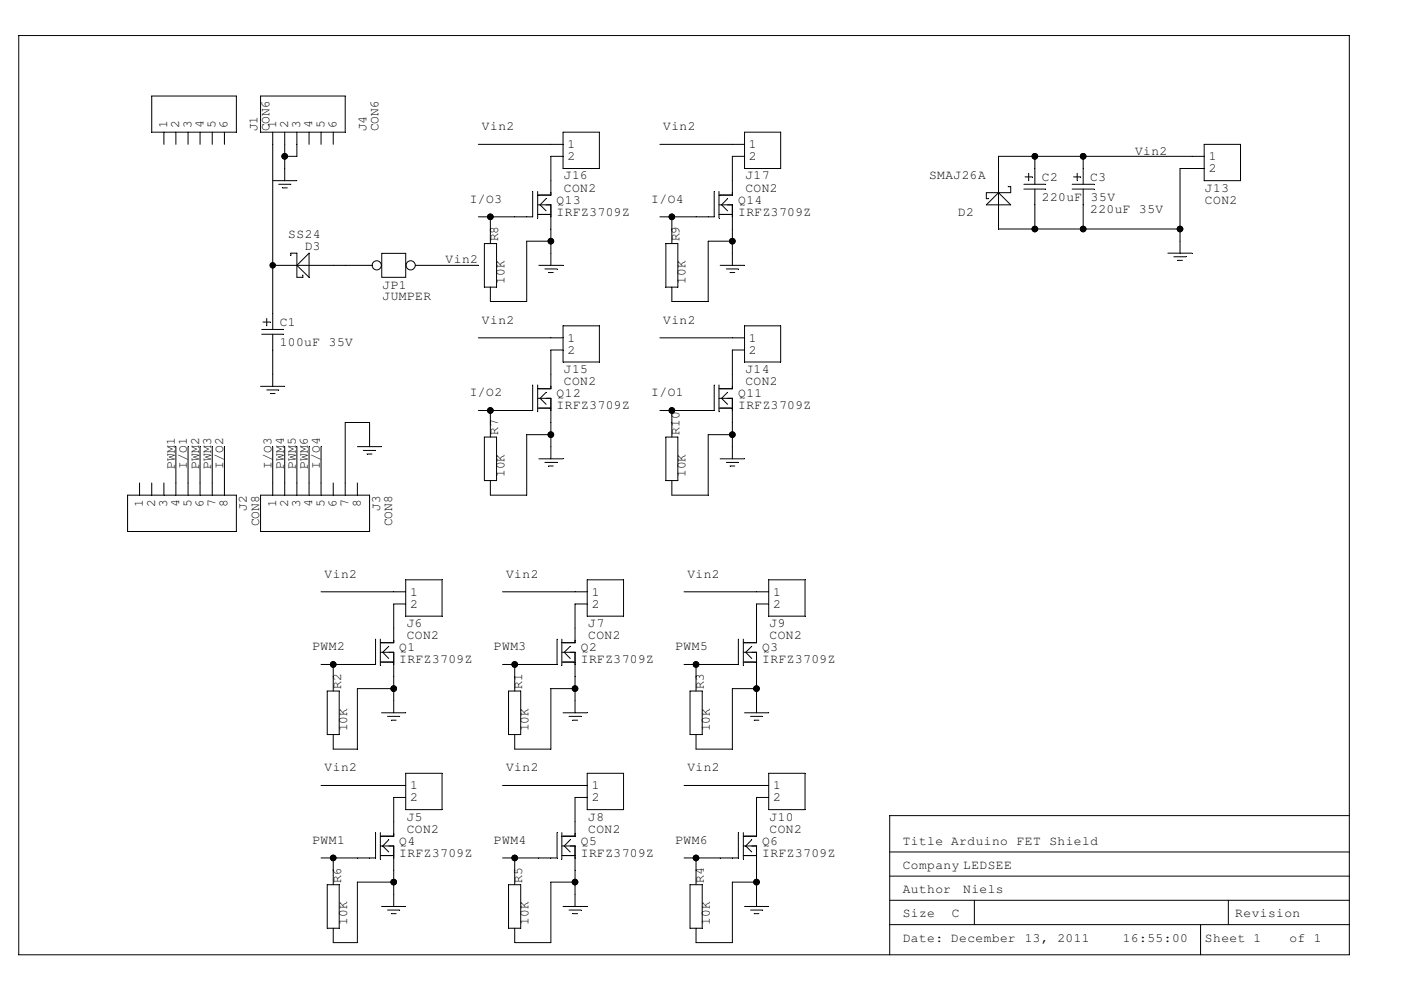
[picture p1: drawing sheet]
<svg xmlns="http://www.w3.org/2000/svg" width="297mm" height="210mm" viewBox="0 0 297 210" stroke-linecap="round" stroke-linejoin="round" font-family="sans-serif">
<g fill="none" stroke="#000" stroke-width=".21">
<path d="M4 7.5h282.1v194.9h-282.1zM32.2 20.4h17.9v7.6h-17.9zM34.8 28v2.6M37.3 28v2.6M39.9 28v2.6M42.4 28v2.6M45 28v2.6M47.6 28v2.6M55.2 20.4h18v7.6h-18zM57.8 28v41.8M57.8 38.3h5.1M59.1 39.1h2.6"/>
<path d="M59.9 39.8h1M60.4 28v10.3M62.9 28v5.1h-2.5M65.5 28v2.6M68.1 28v2.6M70.7 28v2.6M101.4 30.6h18M119.4 28h7.7v7.7h-7.7zM119.4 33.1h-2.6v8.3h-2.8M139.9 30.6h18M157.9 28h7.6v7.7h-7.6zM157.9 33.1h-2.6v8.3h-2.9"/>
<path d="M213.7 39.6h.6v1.3h-5.2v1.2h.5M217.1 39.1h4.6M217.3 37.5h1.6M218.1 36.7v1.6M219.4 33.1v6M227.3 39.1h4.7M227.6 37.5h1.5M228.4 36.7v1.6M229.7 33.1v6M255.3 30.6h7.7v7.7h-7.7zM255.3 33.1h-43.6v15.5h38.5M255.3 35.7h-5.1v18"/>
<path d="M57.8 56.3h21.1M61.7 54.2v-.5h1.2v5.1h1.3v-.5M65.5 53.7v5.1l-2.6-2.5zM80.9 53.7h5.1v5.1h-5.1zM88.1 56.3h13.3M102.7 51.6h2.6v9.3h-2.6zM104 46v5.6M112.9 40.6v5.4h-11.5M114 43.4h2.8v12.9M114 40.6v5.6M114 45.5h2.8M114.3 56.3h5.1"/>
<path d="M115.5 57h2.6M115.8 42.1l-1.3 1.3 1.3 1.3M116.3 57.8h1M116.8 51.1h-5.1v12.8h-7.7v-3M141.2 51.6h2.5v9.3h-2.5zM142.4 46v5.6M151.4 40.6v5.4h-11.5M152.4 43.4h2.9v12.9M152.4 40.6v5.6M152.4 45.5h2.9M152.7 56.3h5.2M154 57h2.5"/>
<path d="M154.3 42.1l-1.3 1.3 1.3 1.3M154.8 57.8h1M155.3 51.1h-5.1v12.8h-7.8v-3M211.7 40.9l2.6 2.5h-5.2zM217.1 40.1h4.6M219.4 40.1v8.5M227.3 40.1h4.7M229.7 40.1v8.5M247.6 53.7h5.1M248.9 54.4h2.6M249.7 55.2h1M55.5 69.8h4.6"/>
<path d="M55.5 70.9h4.6M55.7 68.3h1.6M56.6 67.5v1.6M57.8 70.9v11M101.4 71.6h18M119.4 74.2h-2.6v8.2h-2.8M119.4 69.1h7.7v7.7h-7.7zM139.9 71.6h18M157.9 74.2h-2.6v8.2h-2.9M157.9 69.1h7.6v7.7h-7.6zM37.3 94.7v10.3M39.9 94.7v10.3"/>
<path d="M42.4 94.7v10.3M45 94.7v10.3M47.6 94.7v10.3M55.2 81.9h5.2M56.6 82.7h2.5M57.3 83.4h1M57.8 94.7v10.3M60.4 94.7v10.3M62.9 94.7v10.3M65.5 94.7v10.3M68.1 94.7v10.3M75.8 94.7h5.1"/>
<path d="M77 95.5h2.6M77.8 96.3h1.1M78.4 94.7v-5.1h-5.2v15.4M102.7 92.7h2.6v9.2h-2.6zM104 87v5.7M112.9 81.6v5.4h-11.5M114 84.5h2.8v12.8M114 86.5h2.8M114 81.6v5.7M114.3 97.3h5.1M115.5 98h2.6M115.8 83.2l-1.3 1.3 1.3 1.2"/>
<path d="M116.3 98.8h1M116.8 92.2h-5.1v12.8h-7.7v-3.1M141.2 92.7h2.5v9.2h-2.5zM142.4 87v5.7M151.4 81.6v5.4h-11.5M152.4 84.5h2.9v12.8M152.4 86.5h2.9M152.4 81.6v5.7M152.7 97.3h5.2M154 98h2.5M154.3 83.2l-1.3 1.3 1.3 1.2M154.8 98.8h1"/>
<path d="M155.3 92.2h-5.1v12.8h-7.8v-3.1M27 105h23.1v7.7h-23.1zM29.6 102.4v2.6M32.2 102.4v2.6M34.8 102.4v2.6M55.2 105h23.2v7.7h-23.2zM70.7 102.4v2.6M75.8 102.4v2.6M68.1 125.5h17.9M79.6 135.5v5.4h-11.5M80.6 138.3h2.9v12.8M80.6 135.5v5.6"/>
<path d="M82.4 137l-1.3 1.3 1.3 1.3M86 128.1h-2.5v8.2h-2.9M86 122.9h7.7v7.7h-7.7zM106.5 125.5h18M118.1 135.5v5.4h-11.6M119.1 138.3h2.8v12.8M119.1 135.5v5.6M120.9 137l-1.3 1.3 1.3 1.3M124.5 128.1h-2.6v8.2h-2.8M124.5 122.9h7.7v7.7h-7.7zM145 125.5h18M156.5 135.5v5.4h-11.5"/>
<path d="M157.6 138.3h2.8v12.8M157.6 135.5v5.6M159.4 137l-1.3 1.3 1.3 1.3M163 128.1h-2.6v8.2h-2.8M163 122.9h7.7v7.7h-7.7zM69.4 146.5h2.5v9.2h-2.5zM70.7 140.9v5.6M80.6 140.4h2.9M80.9 151.1h5.1M82.2 151.9h2.5M83 152.7h1M83.5 146h-7.7v12.8h-5.1v-3.1"/>
<path d="M107.8 146.5h2.6v9.2h-2.6zM109.1 140.9v5.6M119.1 140.4h2.8M119.4 151.1h5.1M120.6 151.9h2.6M121.4 152.7h1.1M121.9 146h-5.1v12.8h-7.7v-3.1M146.3 146.5h2.6v9.2h-2.6zM147.6 140.9v5.6M157.6 140.4h2.8M157.9 151.1h5.1M159.1 151.9h2.6"/>
<path d="M159.9 152.7h1M160.4 146h-5.1v12.8h-7.7v-3.1M68.1 166.5h17.9M79.6 176.5v5.4h-11.5M80.6 179.4h2.9v12.8M80.6 176.5v5.7M82.4 178.1l-1.3 1.3 1.3 1.2M86 169.1h-2.5v8.2h-2.9M86 164h7.7v7.7h-7.7zM106.5 166.5h18M118.1 176.5v5.4h-11.6M119.1 179.4h2.8v12.8"/>
<path d="M119.1 176.5v5.7M120.9 178.1l-1.3 1.3 1.3 1.2M124.5 169.1h-2.6v8.2h-2.8M124.5 164h7.7v7.7h-7.7zM145 166.5h18M156.5 176.5v5.4h-11.5M157.6 179.4h2.8v12.8M157.6 176.5v5.7M159.4 178.1l-1.3 1.3 1.3 1.2M163 169.1h-2.6v8.2h-2.8M163 164h7.7v7.7h-7.7zM286.1 172.9h-97.5v29.5"/>
<path d="M69.4 187.6h2.5v9.2h-2.5zM70.7 181.9v5.7M80.6 181.4h2.9M80.9 192.2h5.1M82.2 193h2.5M83 193.7h1M83.5 187h-7.7v12.9h-5.1v-3.1M107.8 187.6h2.6v9.2h-2.6zM109.1 181.9v5.7M119.1 181.4h2.8M119.4 192.2h5.1M120.6 193h2.6"/>
<path d="M121.4 193.7h1.1M121.9 187h-5.1v12.9h-7.7v-3.1M146.3 187.6h2.6v9.2h-2.6zM147.6 181.9v5.7M157.6 181.4h2.8M157.9 192.2h5.1M159.1 193h2.6M159.9 193.7h1M160.4 187h-5.1v12.9h-7.7v-3.1M188.6 185.8h97.5M188.6 196h97.5M188.6 190.9h97.5"/>
<path d="M188.6 180.6h97.5M206.6 190.9v5.1M254.5 196v6.4M260.4 190.9v5.1"/>
<circle cx="60.4" cy="33.1" r=".59"/>
<circle cx="219.4" cy="33.1" r=".59"/>
<circle cx="229.7" cy="33.1" r=".59"/>
<circle cx="57.8" cy="56.3" r=".59"/>
<circle cx="79.9" cy="56.3" r=".97"/>
<circle cx="87.1" cy="56.3" r=".97"/>
<circle cx="104" cy="46" r=".59"/>
<circle cx="116.8" cy="51.1" r=".59"/>
<circle cx="142.4" cy="46" r=".59"/>
<circle cx="155.3" cy="51.1" r=".59"/>
<circle cx="219.4" cy="48.6" r=".59"/>
<circle cx="229.7" cy="48.6" r=".59"/>
<circle cx="250.2" cy="48.6" r=".59"/>
<circle cx="104" cy="87" r=".59"/>
<circle cx="116.8" cy="92.2" r=".59"/>
<circle cx="142.4" cy="87" r=".59"/>
<circle cx="155.3" cy="92.2" r=".59"/>
<circle cx="70.7" cy="140.9" r=".59"/>
<circle cx="83.5" cy="146" r=".59"/>
<circle cx="109.1" cy="140.9" r=".59"/>
<circle cx="121.9" cy="146" r=".59"/>
<circle cx="147.6" cy="140.9" r=".59"/>
<circle cx="160.4" cy="146" r=".59"/>
<circle cx="70.7" cy="181.9" r=".59"/>
<circle cx="83.5" cy="187" r=".59"/>
<circle cx="109.1" cy="181.9" r=".59"/>
<circle cx="121.9" cy="187" r=".59"/>
<circle cx="147.6" cy="181.9" r=".59"/>
<circle cx="160.4" cy="187" r=".59"/>
</g>
<g fill="#000">
<circle cx="60.4" cy="33.1" r=".59"/>
<circle cx="219.4" cy="33.1" r=".59"/>
<circle cx="229.7" cy="33.1" r=".59"/>
<circle cx="57.8" cy="56.3" r=".59"/>
<circle cx="104" cy="46" r=".59"/>
<circle cx="116.8" cy="51.1" r=".59"/>
<circle cx="142.4" cy="46" r=".59"/>
<circle cx="155.3" cy="51.1" r=".59"/>
<circle cx="219.4" cy="48.6" r=".59"/>
<circle cx="229.7" cy="48.6" r=".59"/>
<circle cx="250.2" cy="48.6" r=".59"/>
<circle cx="104" cy="87" r=".59"/>
<circle cx="116.8" cy="92.2" r=".59"/>
<circle cx="142.4" cy="87" r=".59"/>
<circle cx="155.3" cy="92.2" r=".59"/>
<circle cx="70.7" cy="140.9" r=".59"/>
<circle cx="83.5" cy="146" r=".59"/>
<circle cx="109.1" cy="140.9" r=".59"/>
<circle cx="121.9" cy="146" r=".59"/>
<circle cx="147.6" cy="140.9" r=".59"/>
<circle cx="160.4" cy="146" r=".59"/>
<circle cx="70.7" cy="181.9" r=".59"/>
<circle cx="83.5" cy="187" r=".59"/>
<circle cx="109.1" cy="181.9" r=".59"/>
<circle cx="121.9" cy="187" r=".59"/>
<circle cx="147.6" cy="181.9" r=".59"/>
<circle cx="160.4" cy="187" r=".59"/>
</g>
<g font-size="2.7">
<text x="35.4" y="27.1" transform="rotate(-90 35.4 27.1)">1</text>
<text x="38" y="27.1" transform="rotate(-90 38 27.1)">2</text>
<text x="40.6" y="27.1" transform="rotate(-90 40.6 27.1)">3</text>
<text x="43.1" y="27.1" transform="rotate(-90 43.1 27.1)">4</text>
<text x="45.7" y="27.1" transform="rotate(-90 45.7 27.1)">5</text>
<text x="48.3" y="27.1" transform="rotate(-90 48.3 27.1)">6</text>
<text x="54.6" y="27.9" transform="rotate(-90 54.6 27.9)">J1</text>
<text x="57.1" y="27.9" transform="rotate(-90 57.1 27.9)">CON6</text>
<text x="58.5" y="27.1" transform="rotate(-90 58.5 27.1)">1</text>
<text x="61.1" y="27.1" transform="rotate(-90 61.1 27.1)">2</text>
<text x="63.7" y="27.1" transform="rotate(-90 63.7 27.1)">3</text>
<text x="66.2" y="27.1" transform="rotate(-90 66.2 27.1)">4</text>
<text x="68.8" y="27.1" transform="rotate(-90 68.8 27.1)">5</text>
<text x="71.4" y="27.1" transform="rotate(-90 71.4 27.1)">6</text>
<text x="77.7" y="27.9" transform="rotate(-90 77.7 27.9)">J4</text>
<text x="80.2" y="27.9" transform="rotate(-90 80.2 27.9)">CON6</text>
<text x="102.2" y="27.6">Vin2</text>
<text x="140.6" y="27.6">Vin2</text>
<text x="120.4" y="31.4">1</text>
<text x="120.4" y="34">2</text>
<text x="158.8" y="31.4">1</text>
<text x="158.8" y="34">2</text>
<text x="240.7" y="32.8">Vin2</text>
<text x="256.3" y="34">1</text>
<text x="119.5" y="38.1">J16</text>
<text x="119.5" y="40.6">CON2</text>
<text x="158" y="38.1">J17</text>
<text x="158" y="40.6">CON2</text>
<text x="197" y="38.1">SMAJ26A</text>
<text x="220.9" y="38.3">C2</text>
<text x="231.1" y="38.3">C3</text>
<text x="255.5" y="40.6">J13</text>
<text x="256.3" y="36.5">2</text>
<text x="99.6" y="43">I/O3</text>
<text x="118" y="43.2">Q13</text>
<text x="118" y="45.8">IRFZ3709Z</text>
<text x="138.1" y="43">I/O4</text>
<text x="156.5" y="43.2">Q14</text>
<text x="156.5" y="45.8">IRFZ3709Z</text>
<text x="203.1" y="45.8">D2</text>
<text x="220.9" y="42.7">220uF 35V</text>
<text x="231.1" y="45.3">220uF 35V</text>
<text x="255.5" y="43.2">CON2</text>
<text x="61.1" y="50.5">SS24</text>
<text x="64.6" y="53.1">D3</text>
<text x="105.6" y="51.2" transform="rotate(-90 105.6 51.2)">R8</text>
<text x="144.1" y="51.2" transform="rotate(-90 144.1 51.2)">R9</text>
<text x="94.5" y="55.8">Vin2</text>
<text x="81.1" y="61.2">JP1</text>
<text x="81.1" y="63.7">JUMPER</text>
<text x="106.9" y="60.2" transform="rotate(-90 106.9 60.2)">10K</text>
<text x="145.4" y="60.2" transform="rotate(-90 145.4 60.2)">10K</text>
<text x="59.3" y="69.1">C1</text>
<text x="102.2" y="68.7">Vin2</text>
<text x="140.6" y="68.7">Vin2</text>
<text x="59.3" y="73.4">100uF 35V</text>
<text x="120.4" y="72.4">1</text>
<text x="120.4" y="75">2</text>
<text x="158.8" y="72.4">1</text>
<text x="158.8" y="75">2</text>
<text x="119.5" y="79.1">J15</text>
<text x="119.5" y="81.7">CON2</text>
<text x="158" y="79.1">J14</text>
<text x="158" y="81.7">CON2</text>
<text x="99.6" y="84">I/O2</text>
<text x="118" y="84.2">Q12</text>
<text x="118" y="86.8">IRFZ3709Z</text>
<text x="138.1" y="84">I/O1</text>
<text x="156.5" y="84.2">Q11</text>
<text x="156.5" y="86.8">IRFZ3709Z</text>
<text x="105.6" y="92.2" transform="rotate(-90 105.6 92.2)">R7</text>
<text x="144.1" y="92.2" transform="rotate(-90 144.1 92.2)">R10</text>
<text x="37" y="99.4" transform="rotate(-90 37 99.4)">PWM1</text>
<text x="39.6" y="99.4" transform="rotate(-90 39.6 99.4)">I/O1</text>
<text x="42.2" y="99.4" transform="rotate(-90 42.2 99.4)">PWM2</text>
<text x="44.7" y="99.4" transform="rotate(-90 44.7 99.4)">PWM3</text>
<text x="47.3" y="99.4" transform="rotate(-90 47.3 99.4)">I/O2</text>
<text x="57.6" y="99.4" transform="rotate(-90 57.6 99.4)">I/O3</text>
<text x="60.2" y="99.4" transform="rotate(-90 60.2 99.4)">PWM4</text>
<text x="62.7" y="99.4" transform="rotate(-90 62.7 99.4)">PWM5</text>
<text x="65.3" y="99.4" transform="rotate(-90 65.3 99.4)">PWM6</text>
<text x="67.8" y="99.4" transform="rotate(-90 67.8 99.4)">I/O4</text>
<text x="106.9" y="101.2" transform="rotate(-90 106.9 101.2)">10K</text>
<text x="145.4" y="101.2" transform="rotate(-90 145.4 101.2)">10K</text>
<text x="30.3" y="107.4" transform="rotate(-90 30.3 107.4)">1</text>
<text x="32.9" y="107.4" transform="rotate(-90 32.9 107.4)">2</text>
<text x="35.4" y="107.4" transform="rotate(-90 35.4 107.4)">3</text>
<text x="38" y="107.4" transform="rotate(-90 38 107.4)">4</text>
<text x="40.6" y="107.4" transform="rotate(-90 40.6 107.4)">5</text>
<text x="43.1" y="107.4" transform="rotate(-90 43.1 107.4)">6</text>
<text x="45.7" y="107.4" transform="rotate(-90 45.7 107.4)">7</text>
<text x="48.3" y="107.4" transform="rotate(-90 48.3 107.4)">8</text>
<text x="58.5" y="107.4" transform="rotate(-90 58.5 107.4)">1</text>
<text x="61.1" y="107.4" transform="rotate(-90 61.1 107.4)">2</text>
<text x="63.7" y="107.4" transform="rotate(-90 63.7 107.4)">3</text>
<text x="66.2" y="107.4" transform="rotate(-90 66.2 107.4)">4</text>
<text x="68.8" y="107.4" transform="rotate(-90 68.8 107.4)">5</text>
<text x="71.4" y="107.4" transform="rotate(-90 71.4 107.4)">6</text>
<text x="73.9" y="107.4" transform="rotate(-90 73.9 107.4)">7</text>
<text x="76.5" y="107.4" transform="rotate(-90 76.5 107.4)">8</text>
<text x="52.4" y="108.3" transform="rotate(-90 52.4 108.3)">J2</text>
<text x="54.9" y="111.6" transform="rotate(-90 54.9 111.6)">CON8</text>
<text x="80.6" y="108.3" transform="rotate(-90 80.6 108.3)">J3</text>
<text x="83.1" y="111.6" transform="rotate(-90 83.1 111.6)">CON8</text>
<text x="68.8" y="122.5">Vin2</text>
<text x="107.3" y="122.5">Vin2</text>
<text x="145.8" y="122.5">Vin2</text>
<text x="87" y="126.3">1</text>
<text x="87" y="128.9">2</text>
<text x="125.5" y="126.3">1</text>
<text x="125.5" y="128.9">2</text>
<text x="164" y="126.3">1</text>
<text x="164" y="128.9">2</text>
<text x="66.2" y="137.9">PWM2</text>
<text x="86.2" y="133">J6</text>
<text x="86.2" y="135.5">CON2</text>
<text x="104.7" y="137.9">PWM3</text>
<text x="124.7" y="133">J7</text>
<text x="124.7" y="135.5">CON2</text>
<text x="143.2" y="137.9">PWM5</text>
<text x="163.1" y="133">J9</text>
<text x="163.1" y="135.5">CON2</text>
<text x="84.7" y="138.1">Q1</text>
<text x="84.7" y="140.7">IRFZ3709Z</text>
<text x="123.1" y="138.1">Q2</text>
<text x="123.1" y="140.7">IRFZ3709Z</text>
<text x="161.6" y="138.1">Q3</text>
<text x="161.6" y="140.7">IRFZ3709Z</text>
<text x="72.3" y="146.1" transform="rotate(-90 72.3 146.1)">R2</text>
<text x="110.7" y="146.1" transform="rotate(-90 110.7 146.1)">R1</text>
<text x="149.2" y="146.1" transform="rotate(-90 149.2 146.1)">R3</text>
<text x="73.6" y="155.1" transform="rotate(-90 73.6 155.1)">10K</text>
<text x="112.1" y="155.1" transform="rotate(-90 112.1 155.1)">10K</text>
<text x="150.5" y="155.1" transform="rotate(-90 150.5 155.1)">10K</text>
<text x="68.8" y="163.5">Vin2</text>
<text x="87" y="167.3">1</text>
<text x="107.3" y="163.5">Vin2</text>
<text x="125.5" y="167.3">1</text>
<text x="145.8" y="163.5">Vin2</text>
<text x="164" y="167.3">1</text>
<text x="86.2" y="174">J5</text>
<text x="87" y="169.9">2</text>
<text x="124.7" y="174">J8</text>
<text x="125.5" y="169.9">2</text>
<text x="163.1" y="174">J10</text>
<text x="164" y="169.9">2</text>
<text x="66.2" y="178.9">PWM1</text>
<text x="84.7" y="179.1">Q4</text>
<text x="86.2" y="176.6">CON2</text>
<text x="104.7" y="178.9">PWM4</text>
<text x="123.1" y="179.1">Q5</text>
<text x="124.7" y="176.6">CON2</text>
<text x="143.2" y="178.9">PWM6</text>
<text x="161.6" y="179.1">Q6</text>
<text x="163.1" y="176.6">CON2</text>
<text x="191.4" y="179.1">Title Arduino FET Shield</text>
<text x="84.7" y="181.7">IRFZ3709Z</text>
<text x="123.1" y="181.7">IRFZ3709Z</text>
<text x="161.6" y="181.7">IRFZ3709Z</text>
<text x="191.4" y="184.3">Company LEDSEE</text>
<text x="72.3" y="187.1" transform="rotate(-90 72.3 187.1)">R6</text>
<text x="110.7" y="187.1" transform="rotate(-90 110.7 187.1)">R5</text>
<text x="149.2" y="187.1" transform="rotate(-90 149.2 187.1)">R4</text>
<text x="191.4" y="189.4">Author</text>
<text x="204.2" y="189.4">Niels</text>
<text x="73.6" y="196.1" transform="rotate(-90 73.6 196.1)">10K</text>
<text x="112.1" y="196.1" transform="rotate(-90 112.1 196.1)">10K</text>
<text x="150.5" y="196.1" transform="rotate(-90 150.5 196.1)">10K</text>
<text x="191.4" y="194.5">Size</text>
<text x="201.8" y="194.5">C</text>
<text x="261.9" y="194.5">Revision</text>
<text x="191.4" y="199.6">Date: December 13, 2011</text>
<text x="238.1" y="199.6">16:55:00</text>
<text x="255.5" y="199.6">Sheet 1</text>
<text x="273.4" y="199.6">of 1</text>
</g>
</svg>
